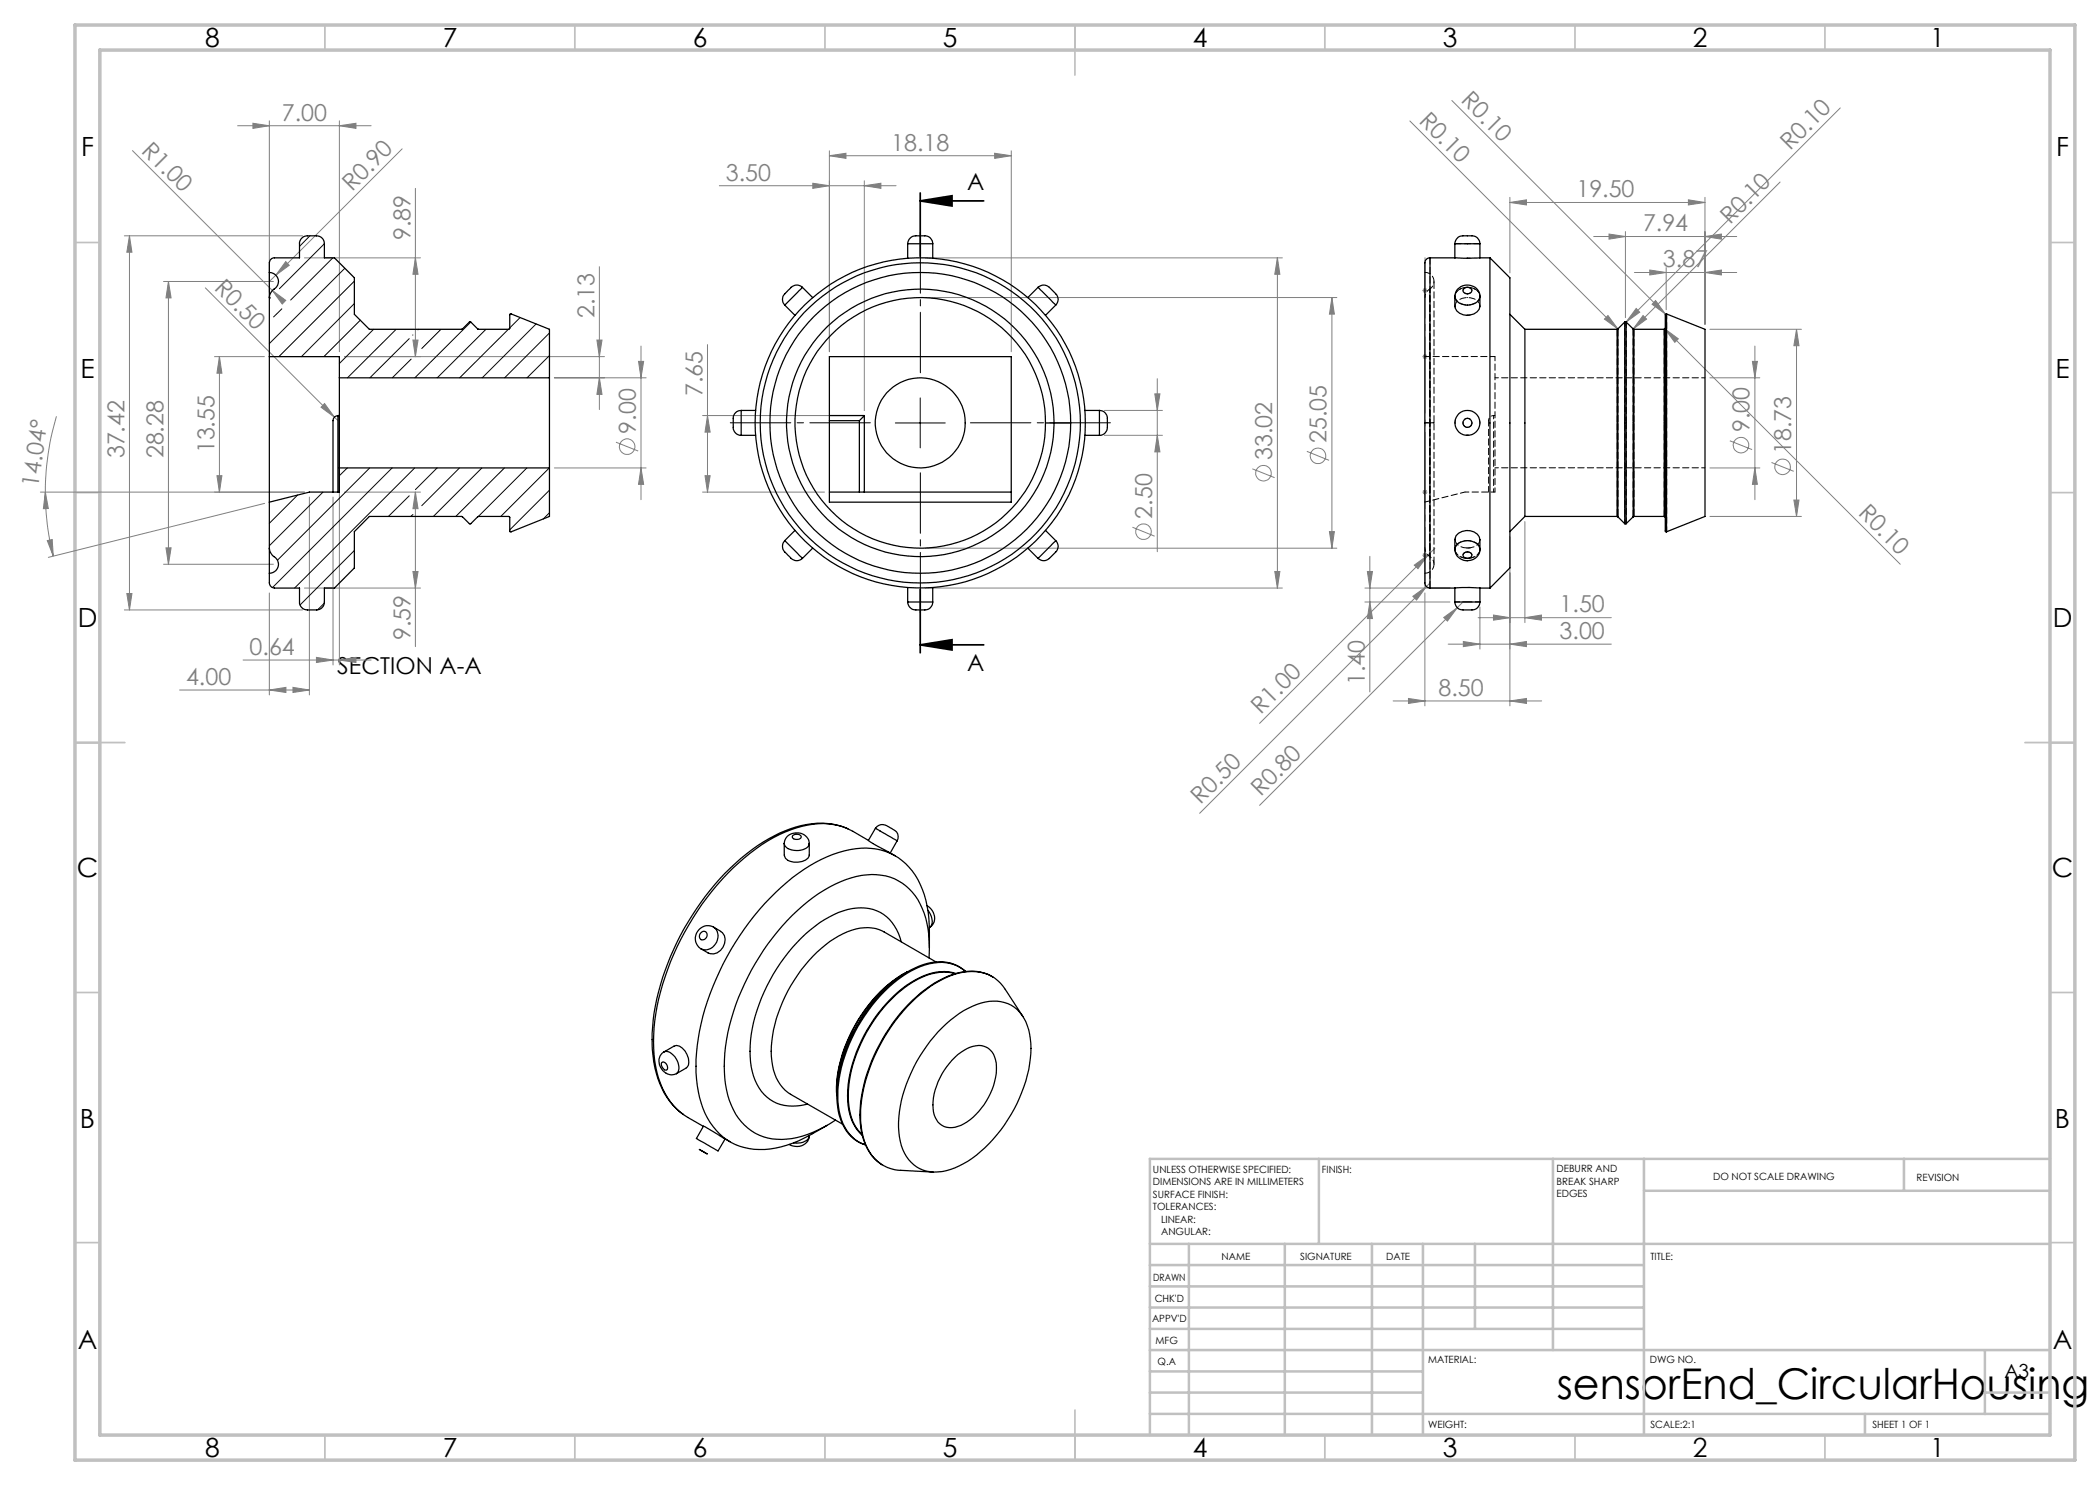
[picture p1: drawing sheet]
<svg xmlns="http://www.w3.org/2000/svg" width="420mm" height="297mm" viewBox="0 0 420 297" stroke-linecap="round" stroke-linejoin="round" font-family="sans-serif">
<g fill="none" stroke="#808080" stroke-width=".2">
<path d="M26.5 30.1l28 28M47.5 25.1h26.7M50.6 24.7l3.3 .4-3.3 .6zM53.9 24.2v34.3M67.9 25.1l3.3-.4v1zM67.9 24.2v46.1M80.4 29.8l-25.2 25.2M83.1 37.7v33.6M143.9 37.1h35.3M162.6 36.7l3.3 .4-3.3 .6zM165.9 31.1l3.3-.4v1zM165.9 30.2v40.1"/>
<path d="M165.9 31.1h36.3M172.9 37.1l3.3-.4v1zM172.9 36.2v45.9M198.9 30.7l3.3 .4-3.3 .6zM202.2 30.2v40.1M282 24.2l41.6 41.6M290.4 20.1l42.7 42.7M302 39.5v15.1M337.7 40l3.3 .5-3.3 .5zM341 39.5v25.3M356 36.4l-29.4 29.4M368.1 21.6l-43 43"/>
<path d="M24.9 47.2h35.6M25.9 47.2v74.8M25.9 47.2l.5 3.2h-1zM32.7 56.3h22M33.7 56.3v56.6M33.7 56.3l.5 3.3h-1zM41.1 57.6l25.8 25.8M54.5 58.1l2.6 2-.7 .7zM54.5 58.1l1.4 1.4M55.2 55l-1.3 1.3M57.1 52.3l.8 .8-2.7 1.9zM60.9 51.6h23.2"/>
<path d="M83.1 51.6l.5 3.3h-1zM119.9 53.3v28.6M185.1 51.6h71.4M185.1 59.5h82.3M255.5 51.6v66M255.5 51.6l.5 3.3h-1zM266.4 59.5v50.1M266.4 59.5l.5 3.3h-1zM284.5 58.1h1M284.6 57.7l.7 .8M285 57.6v1M285.3 57.7l-.7 .8"/>
<path d="M302 40.5l3.3-.5v1zM302 40.5h39M318.7 47.3h28.6M321.8 46.8l3.3 .5-3.3 .5zM325.1 46.3v17.2M326.9 54.5h20.4M330 54l3.2 .5-3.2 .5zM333.2 53.5v8.4M341 47.3l3.3-.5v1zM341 54.5l3.3-.5v1zM42.9 71.3h10M43.9 71.3v27.1"/>
<path d="M43.9 71.3l.5 3.3h-1zM68.9 71.3h52M82.6 68h1l-.5 3.3zM110.9 75.6h18.3M119.4 68h1l-.5 3.3zM119.9 75.6l.5 3.3h-1zM127.7 72.3h1l-.5 3.3zM128.2 69.2v30.7M141.5 68.9v29.5M231 78.8h1l-.5 3.3zM231.5 75.7v34.6M284.5 71.3h1"/>
<path d="M284.6 71l.7 .7M285 70.8v1M285.3 71l-.7 .7M320.9 63.8l.7-.7 2 2.7zM327.2 61.7l.7 .7-2.7 2zM328.6 63.1l.7 .7-2.7 2zM331.1 60.1l2 2.7-2.7-1.9zM332.8 65.6l.2 .2M333 65.8l2.7 2-.7 .7zM333 65.8l47 47.1M333.1 62.8l.1 .2M342 65.9h18.3"/>
<path d="M342 75.6h10M350.5 72.3h1l-.5 3.3zM351 69.2v30.7M359.3 65.9v37.4M359.3 65.9l.5 3.2h-1zM8.1 98.4h52.8M9.1 98.4l.6 3.3h-1zM9.1 98.4a51.1 51.1 0 0 0 1.6 12.8M11.3 83.3a53.6 53.6 0 0 0-2.2 15.1M43.4 95.1h1l-.5 3.3zM61.9 99.4v39.6M64.9 80.7l2 2.7-2.7-1.9z"/>
<path d="M66.6 99.4v33.6M66.9 83.4l.7 .7M67.9 94.6v38.4M68.9 98.4h15.2M83.1 98.4l.5 3.3h-1zM83.1 98.4v30.9M110.9 93.6h18.3M123.2 88.4l4.4 1.8M128.2 93.6l.5 3.3h-1zM140.5 98.4h24.4M140.5 83.1h31.4M141 95.1h1l-.5 3.3z"/>
<path d="M141.5 83.1l.5 3.3h-1zM220.9 87.1h11.6M220.9 82.1h11.6M231.5 87.1l.5 3.3h-1zM250.5 93.8l4.4 1.7M261.4 90.3l4.4 1.8M284.5 98.4h1M284.6 98.1l.7 .7M285 97.9v1M285.3 98.1l-.7 .7M342 93.6h10M346 88.2l4.4 1.7"/>
<path d="M351 93.6l.5 3.3h-1zM354.3 92.5l4.4 1.8M9.5 108.1l.9-.2 .3 3.3zM25.4 118.7h1l-.5 3.3zM32.7 112.9h22M33.2 109.6h1l-.5 3.3zM52.9 100.7l-43.2 10.8M53.9 118.6v20.4M60.9 117.6h23.2M82.6 114.3h1l-.5 3.3zM185.1 117.6h71.4M185.1 109.6h82.3"/>
<path d="M226.5 105.4l4.4 1.8M255 114.3h1l-.5 3.3zM265.9 106.3h1l-.5 3.3zM273 117.6h17M273.5 114.3h1l-.5 3.3zM274 111.3v27.1M282.6 119.3l2.7-2-2 2.7zM282.9 113l2.7-1.9-2 2.6zM284.5 111.1h1M284.6 110.7l.7 .7M285 110.6v.9M285 118.6v22.6"/>
<path d="M285.3 110.7l-.7 .7M285.6 111.1l-33.7 33.6M286 116.6l-46.1 46.1M287 109.6l-1.4 1.5M302 107.3v33.9M305 104.3v20.2M342 103.3h18.3M358.8 100h1l-.5 3.3zM24.9 122h35.6M35.9 138h26M48.6 132h25.6M53.9 138l3.3-.5v1z"/>
<path d="M58.6 137.5l3.3 .5-3.3 .5zM63.3 131.5l3.3 .5-3.3 .5zM67.9 132l3.3-.5v1zM273 120.4h17M274 120.4l.5 3.3h-1zM281.7 139.7l3.3 .5-3.3 .5zM288.7 123.5l2.8-2-2 2.7zM289.6 128.8h32.7M292.6 120.4l-40.7 40.7M292.7 128.3l3.3 .5-3.3 .5zM295.6 123.5h26.7M296 121.4v8.4"/>
<path d="M298.7 123l3.3 .5-3.3 .5zM302 128.8l3.3-.5v1zM305 123.5l3.3-.5v1zM278.6 140.2h29.7M302 140.2l3.3-.5v1z"/>
<circle cx="125.4" cy="89.3" r="1.56"/>
<circle cx="252.7" cy="94.6" r="1.55"/>
<circle cx="263.6" cy="91.2" r="1.56"/>
<circle cx="348.2" cy="89" r="1.56"/>
<circle cx="356.5" cy="93.4" r="1.56"/>
<circle cx="228.7" cy="106.3" r="1.55"/>
</g>
<path d="M184 38.6v12.7M184 40.2l6.4-1v2zM184 40.2h12.7M184 117.9v12.7M184 129l6.4-1.1v2.1zM184 129h12.7" fill="none" stroke="#000" stroke-width=".35"/>
<path d="M184.1 74.6v-28.1M174.1 84.6h-28M184.1 94.6v28M194.1 84.6h28" fill="none" stroke="#000" stroke-width=".2" stroke-dasharray="15.2 1.3 1.3 1.3" stroke-dashoffset="3.1"/>
<path d="M184 79.6v10M179.1 84.6h10" fill="none" stroke="#000" stroke-width=".2"/>
<g fill="none" stroke="#c0c0c0" stroke-width=".35">
<path d="M65 5v5M115 5v5M165 5v5M215 5v10M265 5v5M315 5v5M365 5v5M15 48.5h5M410 48.5h5M15 98.5h5M410 98.5h5M15 148.5h10"/>
<path d="M405 148.5h10M15 198.5h5M410 198.5h5M15 248.5h5M410 248.5h5M65 287v5M115 287v5M165 287v5M215 282v10M265 287v5M315 287v5M365 287v5"/>
</g>
<g fill="none" stroke="#c0c0c0" stroke-width=".5">
<path d="M263.8 231.8v17M310.6 231.8v38.2M328.8 231.8v55.2M328.8 238.2h81.2M380.8 231.8v6.4M410 231.8h-180v55.2M230 248.8h180M230 257.3h98.8M230 253h98.8M237.8 248.8v38.2M257 248.8v38.2M274.4 248.8v38.2"/>
<path d="M284.6 248.8v38.2M295 248.8v17M230 265.8h98.8M230 261.5h98.8M230 278.5h54.6M230 274.3h54.6M230 270h180M397 278.5h13M397 270v12.8M230 282.8h180M373 282.8v4.2"/>
</g>
<path d="M15 5h400v287h-400zM20 10h390v277h-390z" fill="none" stroke="#c0c0c0" stroke-width=".7"/>
<path d="M285 117.6v-66.1" fill="none" stroke="#808080" stroke-width=".2" stroke-dasharray="15.2 1.3 1.3 1.3" stroke-dashoffset="3.2"/>
<path d="M184 40.2l6.4-1v2zM184 129l6.4-1.1v2.1z" fill="#000"/>
<g fill="#808080">
<path d="M331.1 60.1l2 2.7-2.7-1.9z"/>
<path d="M54.5 58.1l2.6 2-.7 .7z"/>
<path d="M328.6 63.1l.7 .7-2.7 2z"/>
<path d="M327.2 61.7l.7 .7-2.7 2z"/>
<path d="M57.1 52.3l.8 .8-2.7 1.9z"/>
<path d="M282.6 119.3l2.7-2-2 2.7z"/>
<path d="M282.9 113l2.7-1.9-2 2.6z"/>
<path d="M288.7 123.5l2.8-2-2 2.7z"/>
<path d="M333 65.8l2.7 2-.7 .7z"/>
<path d="M321.6 63.1l-.7 .7 2.7 2zM64.9 80.7l-.7 .8 2.7 1.9z"/>
<path d="M67.9 132l3.3-.5v1zM63.3 131.5l3.3 .5-3.3 .5z"/>
<path d="M162.6 36.7l3.3 .4-3.3 .6zM172.9 37.1l3.3-.4v1zM302 40.5l3.3-.5v1zM337.7 40l3.3 .5-3.3 .5zM321.8 46.8l3.3 .5-3.3 .5zM341 47.3l3.3-.5v1zM330 54l3.2 .5-3.2 .5zM341 54.5l3.3-.5v1zM298.7 123l3.3 .5-3.3 .5zM305 123.5l3.3-.5v1zM292.7 128.3l3.3 .5-3.3 .5zM302 128.8l3.3-.5v1zM50.6 24.7l3.3 .4-3.3 .6zM67.9 25.1l3.3-.4v1z"/>
<path d="M302 140.2l3.3-.5v1zM281.7 139.7l3.3 .5-3.3 .5zM58.6 137.5l3.3 .5-3.3 .5zM53.9 138l3.3-.5v1z"/>
<path d="M9.1 98.4l.6 3.3h-1zM9.5 108.1l.9-.2 .3 3.3z"/>
<path d="M231.5 87.1l.5 3.3h-1zM231 78.8h1l-.5 3.3z"/>
<path d="M82.6 68h1l-.5 3.3zM83.1 51.6l.5 3.3h-1z"/>
<path d="M255.5 51.6l.5 3.3h-1zM255 114.3h1l-.5 3.3zM266.4 59.5l.5 3.3h-1zM265.9 106.3h1l-.5 3.3zM141.5 83.1l.5 3.3h-1zM141 95.1h1l-.5 3.3zM359.3 65.9l.5 3.2h-1zM358.8 100h1l-.5 3.3zM273.5 114.3h1l-.5 3.3zM274 120.4l.5 3.3h-1zM350.5 72.3h1l-.5 3.3zM351 93.6l.5 3.3h-1zM33.7 56.3l.5 3.3h-1zM33.2 109.6h1l-.5 3.3zM25.9 47.2l.5 3.2h-1zM25.4 118.7h1l-.5 3.3zM43.9 71.3l.5 3.3h-1zM43.4 95.1h1l-.5 3.3zM127.7 72.3h1l-.5 3.3zM128.2 93.6l.5 3.3h-1zM119.4 68h1l-.5 3.3zM119.9 75.6l.5 3.3h-1z"/>
<path d="M83.1 98.4l.5 3.3h-1zM82.6 114.3h1l-.5 3.3z"/>
<path d="M165.9 31.1l3.3-.4v1zM198.9 30.7l3.3 .4-3.3 .6z"/>
</g>
<g fill="none" stroke="#000" stroke-width=".25">
<path d="M53.9 54.5v-1.9a1.02 1.02 0 0 1 1-1h5v-2.8a1.57 1.57 0 0 1 1.6-1.6h1.8a1.57 1.57 0 0 1 1.6 1.6v2.8h2l4 4v7.3l3 3h18.5l1.6-1.6 1.6 1.6h6.1l.3-.2v-2.8l.2-.1 7.7 3.1v9.7M53.9 54.5v5M53.9 54.5a1.8 1.8 0 0 1 1.8 1.4 1.8 1.8 0 0 1-1.1 2.1l-.6 .8-.1 .7M53.9 59.5v50.1M160.5 57.5a1.79 1.79 0 0 0-2.7 .4l-.4 .4a1.75 1.75 0 0 0-.4 2.7M160.5 57.5l-3.5 3.5M160.5 57.5l2 2M181.5 48.8a1.75 1.75 0 0 1 2.3-1.6h.5a1.75 1.75 0 0 1 2.2 1.6M181.5 48.8h5M181.5 48.8v2.8M186.5 48.8v2.8M207.6 57.5a1.92 1.92 0 0 1 2.9 .6l.2 .2a1.78 1.78 0 0 1 .4 2.7"/>
<path d="M207.6 57.5l3.5 3.5M207.6 57.5l-2 2M286 51.6a1.19 1.19 0 0 0-1 1.6v63a1.11 1.11 0 0 0 1 1.4M286 51.6h10M286 51.6v66M291 59.3a2.52 2.52 0 0 1 2.5-2.3 2.52 2.52 0 0 1 2.5 2.3M291 48.8a1.75 1.75 0 0 1 2.2-1.6h.6a1.75 1.75 0 0 1 2.2 1.6M291 59.3a2.21 2.21 0 0 0 2.5 1.7 2.25 2.25 0 0 0 2.5-1.7M291 48.8h5M291 48.8v2.8M291 59.3v1.9M292.8 57.7a.88 .88 0 0 1 .9-.2 .88 .88 0 0 1 .6 .8 .9 .9 0 0 1-1 .5 .9 .9 0 0 1-.7-.9z"/>
<path d="M296 59.3v1.9a2.62 2.62 0 0 1-4.1 1.4l-.5-.4-.4-.6v-.4M296 51.6h2M296 48.8v2.8M298 51.6v66M298 51.6l4 4v58l-4 4M53.9 71.3h14v4.3M67.9 75.6v18M67.9 75.6h42M109.9 75.6v18M157 61l2 2.1M165.9 71.3h36.3v29.1h-36.3zM211.1 61l-2 2.1"/>
<path d="M302 62.9l3 3M305 65.9v37.4M305 65.9h18.4M323.4 65.9v37.4M323.6 65.8l-.2 .1M323.6 65.8v37.6M324.9 64.4h.3M324.9 64.4v40.3M324.9 64.4l-1.3 1.4M325.2 64.4v40.3M325.2 64.4l1.4 1.4M326.6 65.8l.2 .1"/>
<path d="M326.6 65.8v37.6M326.8 65.9v37.4M326.8 65.9h6M332.8 65.9v37.4M333.1 65.6l-.3 .3M333.3 62.8l-.2 .1v43.4l.2 .1M333.3 62.8l7.7 3.1v37.4l-7.7 3.1M333.3 62.8v43.6M67.6 83.1a1.02 1.02 0 0 0-1 1v14.3M67.6 83.1h.3M67.6 83.1v15.3M67.9 93.6v4.8h-6l-8 2"/>
<path d="M67.9 93.6h42M109.9 93.6v9.7l-7.7 3.1-.2-.1v-2.8l-.3-.2h-6.1l-1.5 1.5-1.7-1.5h-18.5l-3 3v7.3l-4 4h-2v2.8a1.57 1.57 0 0 1-1.6 1.6h-1.8a1.57 1.57 0 0 1-1.6-1.6v-2.8h-5a1.09 1.09 0 0 1-1-1v-2M148.2 82.1a1.75 1.75 0 0 0-1.6 2.2v.5a1.75 1.75 0 0 0 1.6 2.3M148.2 82.1v5M148.2 87.1h2.9M148.2 82.1h2.9M165.9 98.4h36.3M165.9 84.1h6M165.9 83.1h7M171.9 84.1v14.3M172.9 83.1l-1 1M172.9 83.1v15.3"/>
<path d="M209.1 84.6h1.7M210.8 84.6h3.3M217 87.1h2.9M217 82.1h2.9M219.9 82.1a1.75 1.75 0 0 1 1.6 2.2v.5a1.75 1.75 0 0 1-1.6 2.3M219.9 82.1v5M53.9 109.6a3 3 0 0 0 1.5 2.2 1.78 1.78 0 0 1 .1 1.9 1.78 1.78 0 0 1-1.6 .9M53.9 109.6v5M157 108.1a1.75 1.75 0 0 0 .4 2.7l.4 .4a1.79 1.79 0 0 0 2.7 .5M157 108.1l3.5 3.6M159 106.1l-2 2M162.5 109.6l-2 2.1"/>
<path d="M181.5 117.5v2.9M186.5 117.5v2.9M205.6 109.6l2 2.1M209.1 106.1l2 2M211.1 108.1a1.78 1.78 0 0 1-.4 2.7l-.4 .4a1.81 1.81 0 0 1-2.7 .5M211.1 108.1l-3.5 3.6M286 117.6l6.4-.1 3.6 .1M291 109.9a2.52 2.52 0 0 0 2.5 2.2 2.52 2.52 0 0 0 2.5-2.2M291 109.9a2.2 2.2 0 0 1 2.5-1.8 2.23 2.23 0 0 1 2.5 1.8M291 107.9v2M291 117.6v2.8M291 107.9a2.33 2.33 0 0 1 3-1.8 2.09 2.09 0 0 1 2 1.8v2"/>
<path d="M292.8 110.7a.88 .88 0 0 1 .9-.3 .88 .88 0 0 1 .6 .8 .9 .9 0 0 1-1 .5 .9 .9 0 0 1-.7-.9zM296 117.6h2M296 117.6v2.8M305 103.3l-3 3M305 103.3h18.4M323.4 103.3l.2 .1M323.6 103.4l1.3 1.3M324.9 104.7h.3M326.6 103.4l-1.4 1.3M326.8 103.3l-.2 .1M326.8 103.3h6M332.8 103.3l.3 .2"/>
<path d="M181.5 120.4a1.75 1.75 0 0 0 2.3 1.6h.5a1.75 1.75 0 0 0 2.2-1.6M181.5 120.4h5M291 120.4a1.75 1.75 0 0 0 2.2 1.6h.6a1.75 1.75 0 0 0 2.2-1.6M291 120.4h5M156.8 168.7a2.58 2.58 0 0 1 2.1-2.1 2.58 2.58 0 0 1 2.7 1.1l.3 1M156.8 168.7a1.86 1.86 0 0 0 2 1.4 3.1 3.1 0 0 0 2.9-.9l.2-.5M156.8 168.7v2.3M156.9 171a1.35 1.35 0 0 0 1.1 1.3 3.1 3.1 0 0 0 3.9-1.1l-.1-.2M158.5 167.1a1.18 1.18 0 0 1 1.7 .2 .97 .97 0 0 1-1.7 .3zM161.9 168.7v2.3M169.5 165.7a15.4 15.4 0 0 0-12.4 .5 41.2 41.2 0 0 0-17.8 15.6 50.2 50.2 0 0 0-8.9 24.9 21.3 21.3 0 0 0 3.5 13.5l1.3 1.5 1.5 1.2M173.7 168.1l-3.1-1.8a13.8 13.8 0 0 0-11.4-.7 33.6 33.6 0 0 0-13.7 9.1 53.3 53.3 0 0 0-14.7 30.9 22.3 22.3 0 0 0 2.8 14 11.5 11.5 0 0 0 3.9 3.9l3.5 1.9 5 2.9"/>
<path d="M173.7 168.1l5.3 3.1M175.1 165.7a2.04 2.04 0 0 1 2.9-.1 2.02 2.02 0 0 1 1.6 2.1l-.2 .5M175.1 165.7l4.3 2.5M175.1 165.7l-1.4 2.4M179.4 168.2l-1.4 2.4M140.2 186.5a.75 .75 0 0 1 1.1 .1 .75 .75 0 0 1-.2 1.1 .75 .75 0 0 1-1.1 0 .75 .75 0 0 1 .2-1.2zM142.7 185.4a2.51 2.51 0 0 0-3.3 1 2.51 2.51 0 0 0 .8 3.4M142.7 185.4a2.59 2.59 0 0 1-1 4.5 1.89 1.89 0 0 1-1.5-.1M142.7 185.4l1.4 .9M144.1 186.3a2.36 2.36 0 0 1 0 3.8 2.13 2.13 0 0 1-2.5 .5l-1.4-.8M176.1 198.4l2.6-2.2 2.9-1.9a31.4 31.4 0 0 0-14.2 24.7 28.7 28.7 0 0 1 7.9-19.8zM180.2 188.3a8.2 8.2 0 0 0-10.6-6.4 23.2 23.2 0 0 0-11.9 8.6 33.6 33.6 0 0 0-7.7 19.8 11.8 11.8 0 0 0 3.4 9.1 8.5 8.5 0 0 0 8.1 1.4"/>
<path d="M181.6 194.3a28.2 28.2 0 0 0-13.1 16.4 21.3 21.3 0 0 0-1.1 8.4M185.4 181.1a2.56 2.56 0 0 1 .5 4.4M185.6 182.1a2.83 2.83 0 0 1 .5 3.2l-.2 .2M185.8 191.6a19.1 19.1 0 0 0-2.7-12.4 10.4 10.4 0 0 0-10.8-4.1 28.3 28.3 0 0 0-14.9 9.1 47.2 47.2 0 0 0-12.4 26.5 19.4 19.4 0 0 0 2.7 12.9 10.4 10.4 0 0 0 10.7 4.1 22.7 22.7 0 0 0 8.7-3.7M185.9 189.5v-3.2a18.7 18.7 0 0 0-4.1-12.8 12.3 12.3 0 0 0-12.9-3.3 32.1 32.1 0 0 0-14.9 9.4 53.6 53.6 0 0 0-14.5 29.5 24.5 24.5 0 0 0 2 14.5 11.8 11.8 0 0 0 12.5 6.2 23 23 0 0 0 8.5-3.1l2.9-1.6M185.9 185.5h.1M187.2 192.4l-10.4-6a9.2 9.2 0 0 0-9.1 .8 29 29 0 0 0-12.7 17.7 16.6 16.6 0 0 0 .3 10.7l.8 1.4a6.5 6.5 0 0 0 2 1.9l10.4 5.9M191 194.7a10.3 10.3 0 0 0-8.3 1.7 29.5 29.5 0 0 0-13 22.2 10.6 10.6 0 0 0 2.5 8.1l.2 .2M191.1 194.7a9.9 9.9 0 0 0-8.1 1.3 29.2 29.2 0 0 0-12.8 17.7 17.1 17.1 0 0 0 .3 10.8l.8 1.3 1.1 1.2M193.1 194.3a8 8 0 0 0-8.1-1.3 25.2 25.2 0 0 0-12.8 11.3 28.7 28.7 0 0 0-4.6 15.9 9.9 9.9 0 0 0 4 8.1l1.5 .6M193.1 194.3a8.3 8.3 0 0 0-8.5-1.4 24.5 24.5 0 0 0-11.5 9.6 30.3 30.3 0 0 0-5.7 17 10.9 10.9 0 0 0 3.3 8.2l1.2 .8 1.2 .5M198.5 195.4a9.6 9.6 0 0 0-8.9-.2 29.5 29.5 0 0 0-13.7 13.8 28.4 28.4 0 0 0-3.7 16.5 10.2 10.2 0 0 0 4.2 7.4"/>
<path d="M132.4 212.5a.96 .96 0 0 1 1 .5 .96 .96 0 0 1-.1 1 1.15 1.15 0 0 1-.9-1.5zM132.8 210.4a2.55 2.55 0 0 0-.7 3.1 2.55 2.55 0 0 0 2.8 1.4l.4-.2M132.8 210.4l2-1.2a1.85 1.85 0 0 1 2.2 1 3.5 3.5 0 0 1 .7 2.8l-.4 .5M132.8 210.4a1.85 1.85 0 0 1 2.2 .9 2.9 2.9 0 0 1 .4 3.3l-.1 .1M137.3 213.6l-2 1.1M188.5 205.5a16.2 16.2 0 0 1 10.1-5.3 6.7 6.7 0 0 1 6.9 4.9 18.7 18.7 0 0 1-.7 12.2 28.8 28.8 0 0 1-12.1 15.4 9.5 9.5 0 0 1-8.7 1 8.3 8.3 0 0 1-4.2-7.3 27.6 27.6 0 0 1 6.3-18.2zM190.4 212.1a7.5 7.5 0 0 1 5.9-3 3.8 3.8 0 0 1 3 4.2 13.8 13.8 0 0 1-7.1 11.8 3.7 3.7 0 0 1-5.6-3.4 13.8 13.8 0 0 1 3.8-9.6zM204.6 203.3l-3.6-5.4a7.8 7.8 0 0 0-8.3-3.5 21.1 21.1 0 0 0-11.2 6.9 35.2 35.2 0 0 0-9.4 20.7 13.5 13.5 0 0 0 2.8 9.7 7.5 7.5 0 0 0 5.3 2.4l6.4 .3M139.9 229.9l1.5 .9zM140.7 225.2l-1.4 2.5 .3 .2 4 2.3 1.4-2.4M161.9 227.2a2.54 2.54 0 0 1-4.1 1.7M161.9 227.2a1.96 1.96 0 0 1-2.2 1.4h-1"/>
<path d="M161.9 227.1v.1"/>
<circle cx="184" cy="84.6" r="33"/>
<circle cx="184" cy="84.6" r="9"/>
<circle cx="184.1" cy="84.6" r="25"/>
<circle cx="184.1" cy="84.6" r="32"/>
<circle cx="184.1" cy="84.6" r="30.1"/>
<circle cx="184.1" cy="84.6" r="26.8"/>
<circle cx="293.5" cy="84.6" r=".89"/>
<circle cx="293.5" cy="84.6" r="2.49"/>
</g>
<g fill="none" stroke="#000" stroke-width=".2" stroke-dasharray="1.3 .6">
<path d="M291 51.5h.1M291 48.7h5M293.5 59.5h-.1M291.1 60.9v.6M295.9 61.5l.1-.3M332.9 65.8v37.5M291 84.6v.1M291.1 84l-.1 .6M293.3 87h.5M296 84.7v-.4M298.7 83.1h.3M286 117.6v-66.1"/>
<path d="M291 109.9v.1M291.1 107.6v.6M293.2 112.1h.3M293.5 106.1h-.1M294.1 117.5h-.6M295.9 108.2l.1-.3M296 110v-.1"/>
</g>
<path d="M293.4 51.6h.7M285 71.3h14M293.4 63h.7M285 84.6h1.8h-.9M293 98.4l-8 2M293.4 109.6h.7M293.5 120.4h-2.5M296 120.4h-2.5" fill="none" stroke="#000" stroke-width=".2" stroke-dasharray="1.3 .6" stroke-dashoffset=".3"/>
<path d="M286.8 56.3a1.8 1.8 0 0 0-1.8-1.8M291 61.2a1.61 1.61 0 0 1 1.4-1.5 3.1 3.1 0 0 1 3.5 .9l.1 .6M297.7 98.4v-14.3M333.3 84.6v-21.8M285 114.6a1.8 1.8 0 0 0 1.8-1.8M333.3 106.4v-21.8" fill="none" stroke="#000" stroke-width=".2" stroke-dasharray="1.3 .6" stroke-dashoffset=".2"/>
<path d="M326.6 65.8v37.5M293.5 109.6a2.2 2.2 0 0 1-2.5-1.7M293.5 111.7a2.26 2.26 0 0 1-2.5-1.8M296 107.9a2.12 2.12 0 0 1-2.5 1.7M296 109.9a2.16 2.16 0 0 1-2.5 1.8" fill="none" stroke="#000" stroke-width=".2" stroke-dasharray="1.3 .6" stroke-dashoffset="-.1"/>
<path d="M325 64.4v40.3M285 84.6h.9M285.9 84.6v26.7v-53.5v26.8M293 98.4h6" fill="none" stroke="#000" stroke-width=".2" stroke-dasharray="1.3 .6" stroke-dashoffset=".5"/>
<path d="M299 98.4v-27.1" fill="none" stroke="#000" stroke-width=".2" stroke-dasharray="1.3 .6" stroke-dashoffset=".4"/>
<path d="M285.9 57.8a2 2 0 0 0-.9 1.7M293.5 57.5a2.19 2.19 0 0 0-2.5 1.9 2.68 2.68 0 0 0 3.8 1.3 1.55 1.55 0 0 0 1.2-1.5 1.55 1.55 0 0 0-1.2-1.5l-1.3-.2M341 75.6h-42M298.7 83.1v15.3M299 93.6h42M285 109.6a2 2 0 0 0 .9 1.7M293.5 108.1a2.19 2.19 0 0 0-2.5 2 2.68 2.68 0 0 0 3.8 1.3 1.55 1.55 0 0 0 1.2-1.5 1.55 1.55 0 0 0-1.2-1.5l-1.3-.3" fill="none" stroke="#000" stroke-width=".2" stroke-dasharray="1.3 .6" stroke-dashoffset=".6"/>
<path d="M297.7 84.1a1 1 0 0 1 1-1" fill="none" stroke="#000" stroke-width=".2" stroke-dasharray="1.3 .6" stroke-dashoffset=".8"/>
<path d="M291 59.2a2.36 2.36 0 0 1 3-1.7 2.04 2.04 0 0 1 2 1.7M293.5 57.5a.67 .67 0 0 1 .9 .6 .67 .67 0 0 1-.9 .6 .67 .67 0 0 1-.9-.6 .67 .67 0 0 1 .9-.6M325.3 84.6v-20.2M293.5 110.4a.67 .67 0 0 1 .9 .6 .67 .67 0 0 1-.9 .7 .67 .67 0 0 1-.9-.7 .67 .67 0 0 1 .9-.6M325.3 104.7v-20.1" fill="none" stroke="#000" stroke-width=".2" stroke-dasharray="1.3 .6" stroke-dashoffset=".1"/>
<path d="M293.5 83.7a.9 .9 0 0 1 .8 1.2 .9 .9 0 0 1-1.5 .3 .9 .9 0 0 1 .4-1.5h.3" fill="none" stroke="#000" stroke-width=".2" stroke-dasharray="1.3 .6" stroke-dashoffset=".7"/>
<path d="M286.8 56.3a1.8 1.8 0 0 1-.9 1.5M285.9 111.3a1.8 1.8 0 0 1 .9 1.5" fill="none" stroke="#000" stroke-width=".2" stroke-dasharray="1.3 .6" stroke-dashoffset=".9"/>
<path d="M323.5 65.8v18.8M286.8 84.6v-28.3M323.5 84.6v18.7M323.6 84.6v-18.8M326.8 84.6v-18.8M286.8 112.8v-28.2M323.6 103.3v-18.7M326.8 103.3v-18.7" fill="none" stroke="#000" stroke-width=".2" stroke-dasharray="1.3 .6" stroke-dashoffset="-.2"/>
<g fill="none" stroke="#000" stroke-width=".2">
<path d="M54.1 59.5l-.2 .3M62 47.2l-2.1 2.1M64.9 48.8l-9 8.9M66.6 51.6l-8.5 8.4M69 53.7l-15.1 15M70.9 56.2l-15.1 15.1M56.4 61.8l-1.7 1.6M70.9 60.7l-10.6 10.6M72.1 64l-7.3 7.3M74.7 65.9l-6.8 6.8M79.2 65.9l-9.7 9.7M81.8 67.7l-7.8 7.9"/>
<path d="M82.2 71.8l-3.7 3.8M82.6 67h-.1M83.7 65.9l-.1 .1M88.2 65.9l-3.9 3.8M94.2 64.4l-11.2 11.2M97.2 65.9l-9.7 9.7M101.7 65.9l-9.8 9.7M104 63.5l-2 2.1M107.2 64.8l-10.8 10.8M109.9 66.6l-9 9M109.9 71.1l-4.5 4.5M59.5 99l-5.6 5.7"/>
<path d="M64.6 98.4l-10.7 10.7M69.5 93.6l-1.6 1.5M73.9 93.6l-18.4 18.4M78.4 93.6l-23.9 23.9M81.8 99.2l-4.1 4.1M82.9 93.6l-24 24M87.4 93.6l-4.3 4.3M91.9 93.6l-7.6 7.5M96.4 93.6l-9.7 9.7M100.9 93.6l-9.7 9.7M105.4 93.6l-9.8 9.7M109.9 93.6l-9.7 9.7"/>
<path d="M109.9 98l-7.9 8M70.9 110.1l-10.9 10.9M82.6 102.9l-.4 .4M109.9 102.5l-1.3 1.3M64.9 120.6l-1.4 1.4"/>
</g>
<text font-size="8.5" x="311.4" y="279.7">sensorEnd_CircularHousing</text>
<g font-size="5.3">
<text x="41" y="9.5">8</text>
<text x="88.5" y="9.5">7</text>
<text x="138.5" y="9.5">6</text>
<text x="188.5" y="9.5">5</text>
<text x="238.5" y="9.5">4</text>
<text x="288.5" y="9.5">3</text>
<text x="338.5" y="9.5">2</text>
<text x="386" y="9.5">1</text>
<text x="16.2" y="31.3">F</text>
<text x="411.2" y="31.3">F</text>
<text x="16.1" y="75.5">E</text>
<text x="411.1" y="75.5">E</text>
<text x="15.5" y="125.5">D</text>
<text x="410.5" y="125.5">D</text>
<text x="15.4" y="175.5">C</text>
<text x="410.4" y="175.5">C</text>
<text x="16" y="225.5">B</text>
<text x="411" y="225.5">B</text>
<text x="15.5" y="269.8">A</text>
<text x="410.5" y="269.8">A</text>
<text x="41" y="291.5">8</text>
<text x="88.5" y="291.5">7</text>
<text x="138.5" y="291.5">6</text>
<text x="188.5" y="291.5">5</text>
<text x="238.5" y="291.5">4</text>
<text x="288.5" y="291.5">3</text>
<text x="338.5" y="291.5">2</text>
<text x="386" y="291.5">1</text>
</g>
<g font-size="4.7" fill="#808080">
<text x="292" y="20.3" transform="rotate(45 292 20.3)">R0.10</text>
<text x="56.4" y="24.1">7.00</text>
<text x="283.6" y="24.4" transform="rotate(45 283.6 24.4)">R0.10</text>
<text x="28.1" y="30.3" transform="rotate(45 28.1 30.3)">R1.00</text>
<text x="178.3" y="30.1">18.18</text>
<text x="358" y="30.2" transform="rotate(-45 358 30.2)">R0.10</text>
<text x="70.4" y="38.3" transform="rotate(-45 70.4 38.3)">R0.90</text>
<text x="145.2" y="36.1">3.50</text>
<text x="315.3" y="39.5">19.50</text>
<text x="82.1" y="48" transform="rotate(-90 82.1 48)">9.89</text>
<text x="328.6" y="46.3">7.94</text>
<text x="346" y="45" transform="rotate(-45 346 45)">R0.10</text>
<text x="332.6" y="53.5">3.87</text>
<text x="42.7" y="57.8" transform="rotate(45 42.7 57.8)">R0.50</text>
<text x="118.9" y="63.7" transform="rotate(-90 118.9 63.7)">2.13</text>
<text x="140.5" y="79.2" transform="rotate(-90 140.5 79.2)">7.65</text>
<text x="127.2" y="86.7" transform="rotate(-90 127.2 86.7)">9.00</text>
<text x="265.3" y="88.6" transform="rotate(-90 265.3 88.6)">25.05</text>
<text x="349.9" y="86.4" transform="rotate(-90 349.9 86.4)">9.00</text>
<text x="24.9" y="91.7" transform="rotate(-90 24.9 91.7)">37.42</text>
<text x="32.7" y="91.7" transform="rotate(-90 32.7 91.7)">28.28</text>
<text x="42.9" y="90.7" transform="rotate(-90 42.9 90.7)">13.55</text>
<text x="254.4" y="92.1" transform="rotate(-90 254.4 92.1)">33.02</text>
<text x="358.3" y="90.8" transform="rotate(-90 358.3 90.8)">18.73</text>
<text x="7.7" y="97.6" transform="rotate(-82 7.7 97.6)">14.04°</text>
<text x="230.4" y="103.8" transform="rotate(-90 230.4 103.8)">2.50</text>
<text x="371.5" y="102.8" transform="rotate(45 371.5 102.8)">R0.10</text>
<text x="311.9" y="122.5">1.50</text>
<text x="49.9" y="131">0.64</text>
<text x="82.1" y="128" transform="rotate(-90 82.1 128)">9.59</text>
<text x="311.9" y="127.8">3.00</text>
<text x="37.2" y="137">4.00</text>
<text x="273" y="137.1" transform="rotate(-90 273 137.1)">1.40</text>
<text x="252.1" y="143" transform="rotate(-45 252.1 143)">R1.00</text>
<text x="287.7" y="139.2">8.50</text>
<text x="240.1" y="161" transform="rotate(-45 240.1 161)">R0.50</text>
<text x="252.1" y="159.4" transform="rotate(-45 252.1 159.4)">R0.80</text>
</g>
<g font-size="4.7">
<text x="193.4" y="38.1">A</text>
<text x="67.4" y="134.7">SECTION A-A</text>
<text x="193.4" y="134.3">A</text>
</g>
<text font-size="3.9" x="400.9" y="275.5">A3</text>
<g font-size="2">
<text x="230.6" y="234.6">UNLESS OTHERWISE SPECIFIED:</text>
<text x="230.6" y="237.1">DIMENSIONS ARE IN MILLIMETERS</text>
<text x="230.6" y="239.6">SURFACE FINISH:</text>
<text x="264.4" y="234.6">FINISH:</text>
<text x="311.3" y="234.5">DEBURR AND</text>
<text x="311.3" y="237">BREAK SHARP</text>
<text x="311.3" y="239.5">EDGES</text>
<text x="342.6" y="236">DO NOT SCALE DRAWING</text>
<text x="383.3" y="236.2">REVISION</text>
<text x="230.6" y="242.1">TOLERANCES:</text>
<text x="232.2" y="244.6">LINEAR:</text>
<text x="232.2" y="247.1">ANGULAR:</text>
<text x="244.3" y="252">NAME</text>
<text x="260" y="251.9">SIGNATURE</text>
<text x="277.2" y="251.9">DATE</text>
<text x="330.1" y="251.9">TITLE:</text>
<text x="230.6" y="256.1">DRAWN</text>
<text x="230.9" y="260.3">CHK'D</text>
<text x="230.4" y="264.4">APPV'D</text>
<text x="231.1" y="268.8">MFG</text>
<text x="231.5" y="273">Q.A</text>
<text x="285.6" y="272.5">MATERIAL:</text>
<text x="330" y="272.5">DWG NO.</text>
<text x="285.6" y="285.5">WEIGHT:</text>
<text x="330.1" y="285.6">SCALE:2:1</text>
<text x="374.5" y="285.6">SHEET 1 OF 1</text>
</g>
</svg>
